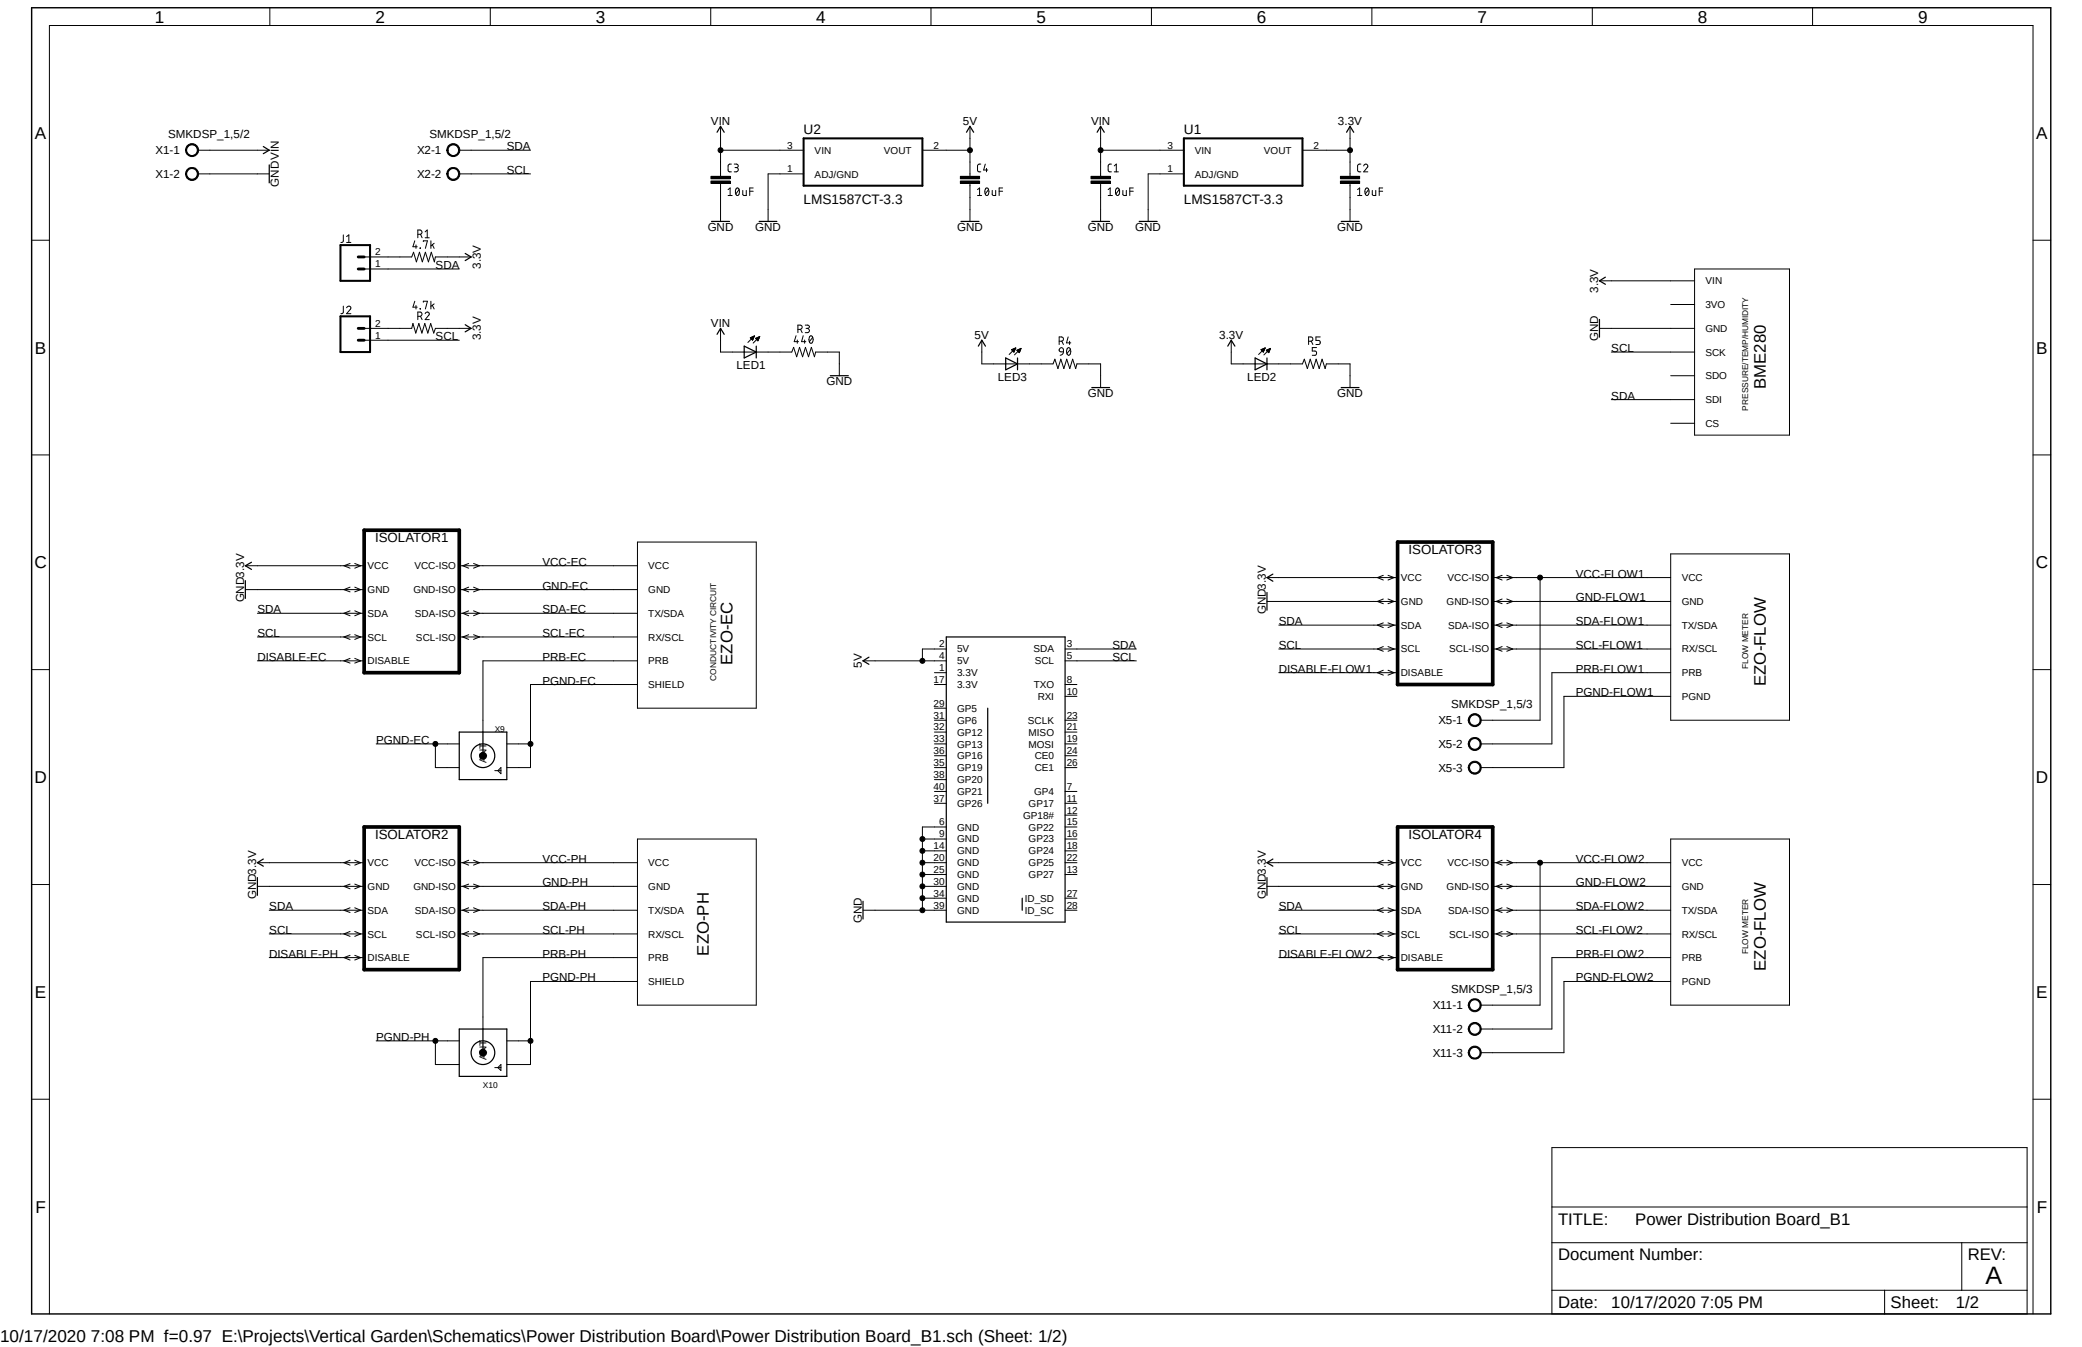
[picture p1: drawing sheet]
<svg xmlns="http://www.w3.org/2000/svg" width="432mm" height="279mm" viewBox="0 0 432 279" stroke-linecap="round" stroke-linejoin="round" font-family="sans-serif">
<path d="M6.1 1.3l419.6 271.8M425.7 1.3l-419.6 271.8" fill="none" stroke="#fff" stroke-width=".21"/>
<g fill="none" stroke="#000" stroke-width=".21">
<path d="M56 1.6v3.7M101.7 1.6v3.7M147.4 1.6v3.7M193.1 1.6v3.7M238.8 1.6v3.7M284.5 1.6v3.7M330.2 1.6v3.7M375.9 1.6v3.7M38.8 30.3a1.36 1.36 0 0 1 2.2 0 1.36 1.36 0 0 1-.7 2.1 1.36 1.36 0 0 1-1.8-1.2h.2a1.11 1.11 0 0 1 1.5-1.1 1.11 1.11 0 0 1 .4 1.8 1.11 1.11 0 0 1-1.8-.4l-.1-.3h-.2zM38.8 35.2a1.35 1.35 0 0 1 2.2 .1 1.35 1.35 0 0 1-.8 2.1 1.35 1.35 0 0 1-1.7-1.3h.2a1.11 1.11 0 0 1 1.5-1.1 1.11 1.11 0 0 1 .4 1.8 1.11 1.11 0 0 1-1.8-.4l-.1-.3h-.2zM41.1 31.2h14.7M41.1 36.1h14.7"/>
<path d="M93 30.3a1.36 1.36 0 0 1 2.1 0 1.36 1.36 0 0 1-.6 2.1 1.36 1.36 0 0 1-1.8-1.2h.2a1.11 1.11 0 0 1 1.6-1 1.11 1.11 0 0 1 .2 1.9 1.11 1.11 0 0 1-1.7-.6l-.1-.3h-.2zM93 35.2a1.35 1.35 0 0 1 2.1 .1 1.35 1.35 0 0 1-.7 2.1 1.35 1.35 0 0 1-1.7-1.3h.2a1.11 1.11 0 0 1 1.6-.9 1.11 1.11 0 0 1 .2 1.8 1.11 1.11 0 0 1-1.7-.6l-.1-.3h-.2zM95.2 31.2h14.8M95.2 36.1h14.8M147.4 37.5h4v.6h-4zM147.4 36.6h4v.5h-4zM149.4 31.2h17.3M149.4 26.2v10.4M149.4 38.1v7.8M151 39.3l.4-.3v1.6M151.7 34l-.5 .1-.2 .3v1.1l.7 .1M152.3 34h.5a.36 .36 0 0 1 .3 .4 .36 .36 0 0 1-.3 .4h-.4"/>
<path d="M152.7 34.8a.45 .45 0 0 1 .4 .4 .45 .45 0 0 1-.4 .4h-.4M152.7 39h.3a.94 .94 0 0 1 0 1.6 .98 .98 0 0 1-.3-1.6zM153.3 39.3l-.7 .9M154.1 39.5v.8l.2 .3h.5v-1.1M155.5 39.7h.7M156.2 39h-.7v1.6M166.7 36.1h-7.4v9.8M191.3 31.2h9.9M199.2 37.5h4v.6h-4zM199.2 36.6h4v.5h-4zM201.2 26.2v10.4M201.2 38.1v7.8"/>
<path d="M202.7 39.3l.5-.3v1.6M203.4 34l-.5 .1-.2 .3 .1 1.1 .6 .1M204.3 34l-.3 1.3h.9M204.5 39h.2a.94 .94 0 0 1 0 1.6 .98 .98 0 0 1-.2-1.6zM204.6 34.9v.7M205 39.3l-.7 .9M205.8 39.5v.8l.2 .3h.5v-1.1M207.2 39.7h.7M207.9 39h-.7v1.6M226.3 37.5h4v.6h-4zM226.3 36.6h4v.5h-4zM228.3 31.2h17.2"/>
<path d="M228.3 26.2v10.4M228.3 38.1v7.8M229.8 39.3l.5-.3v1.6M230.5 34l-.5 .1-.2 .3 .1 1.1 .6 .1M231.1 35.6h.8M231.1 34.4l.4-.4v1.6M231.6 39h.2a.94 .94 0 0 1 0 1.6 .95 .95 0 0 1-.2-1.6zM232.1 39.3l-.7 .9M232.9 39.5v.8l.3 .3h.4v-1.1M234.3 39.7h.7M235 39h-.7v1.6M245.5 36.1h-7.4v9.8"/>
<path d="M270.1 31.2h9.9M278 37.5h4v.6h-4zM278 36.6h4v.5h-4zM280 26.2v10.4M280 38.1v7.8M281.6 39.3l.4-.3v1.6M282.2 34l-.5 .1-.1 .3v1.1l.6 .1M282.8 34.4a.42 .42 0 0 1 .6-.3 .42 .42 0 0 1 .1 .7l-.7 .8h.9M283.3 39h.2a.94 .94 0 0 1 0 1.6 .95 .95 0 0 1-.2-1.6zM283.8 39.3l-.6 .9M284.6 39.5v.8l.3 .3h.4v-1.1M286 39.7h.8"/>
<path d="M286.8 39h-.8v1.6M6.6 49.8h3.6M71.2 48.7v1.4l-.5 .2M71.9 50.3h.9M71.9 49.1l.4-.4v1.6M75.5 53.3h9.9l.4-1 .6 2 .6-2 .6 2 .6-2 .7 2 .6-2 .6 2 .2-1h7.4M75.5 55.8h19.7M86 50l-.4 1.2h.9M86.3 50.8v.7M86.7 48.6h.4a.45 .45 0 0 0 .4-.4 .45 .45 0 0 0-.4-.5h-.4v1.6M87.1 51.4l.1 .1zM87.2 48.6l.3 .7"/>
<path d="M87.8 50.1v-.1h.8l-.4 1.5M88.2 48.1l.4-.4v1.6M88.2 49.3h.8M89.4 50v1.5M89.7 50.8l.3 .7M90 50.5l-.6 .5M151 40.6h.8M202.7 40.6h.9M229.8 40.6h.9M281.6 40.6h.8M331.7 58.3h19.8M351.5 55.8h19.6v34.5h-19.6z"/>
<path d="M421.6 49.8h3.7M71.2 63.5v1.4l-.5 .2M71.9 63.8a.43 .43 0 0 1 .6-.3 .43 .43 0 0 1 .1 .7l-.7 .9h.9M75.5 68.1h9.9l.2-1 .6 2 .7-2 .6 2 .6-2 .6 2 .6-2 .7 2 .3-1h7.4M75.5 70.6h19.7M86 62.5l-.4 1.2h.9M86.3 63.4v.7M86.7 65.6h.4a.45 .45 0 0 0 .4-.4 .45 .45 0 0 0-.4-.5h-.4v1.6M87.1 64l.1 .1zM87.2 65.6l.3 .7M87.8 62.7v-.2h.8l-.4 1.6M88.2 65.1a.42 .42 0 0 1 .6-.4 .42 .42 0 0 1 .1 .7l-.7 .9h.8"/>
<path d="M89.4 62.5v1.6M89.7 63.3l.3 .8M90 63l-.6 .5M149.4 68.1v4.9h14.8l.4-.9 .6 1.9 .6-1.9 .7 1.9 .5-1.9 .7 1.9 .6-1.9 .6 1.9 .3-1h4.9v4.9M155.6 70.1h.7M155.7 70.1h.6M155.7 70.2h.6M155.8 70.3h.4M155.8 70h.5M155.9 70.4h.3M156 69.9h.4M156 70.5h.1"/>
<path d="M156.2 69.8h.2M156.4 69.7h.1M156.5 69.7l-1.4 1.3M156.5 69.7l-.9 .4M156.5 69.7l-.4 .9-.5-.5M156.7 70.2l.9-.4-.4 .9zM156.8 70.2h.6M156.8 70.1h.6M156.8 70.3h.6M156.9 70.4h.4M157 70.5h.3M157 70.1h.5"/>
<path d="M157.1 70.6h.2M157.2 70h.3M157.2 70.7h.1M157.4 69.9h.1M157.6 69.8l-1.4 1.4M165.1 69.6l-.4 1.3h.9M165.4 70.5v.7M165.5 68.3h.4a.45 .45 0 0 0 .5-.4 .45 .45 0 0 0-.5-.5h-.4v1.6M166 68.3l.4 .7M166.6 69.6l-.4 1.3h.9M166.9 70.5v.7M167 67.4h.5a.34 .34 0 0 1 .4 .4 .34 .34 0 0 1-.4 .3h-.3"/>
<path d="M167.4 68.1a.45 .45 0 0 1 .5 .5 .45 .45 0 0 1-.5 .4h-.4M168 69.7l.2-.1a.89 .89 0 0 1 0 1.6 .96 .96 0 0 1-.2-1.5zM168.6 70l-.7 .9M203.6 70.6v4.9h14.8l.4-1 .6 2 .6-2 .6 2 .6-2 .7 2 .6-2 .6 2 .3-1h4.9v4.9M209.8 72.6h.7M209.8 72.5h.7M209.9 72.7h.5M210 72.8h.4M210.1 72.4h.4M210.1 72.9h.3M210.2 72.9h.1M210.2 72.3h.4"/>
<path d="M210.3 73h.1M210.4 72.3h.2M210.7 72.2l-1.4 1.3M210.7 72.2l-.9 .3 .5 .5M210.7 72.2l-.4 .8M210.7 72.2h.1M210.9 72.7h.7M210.9 72.6l.9-.3-.4 .9zM211 72.8h.6M211 72.6h.6M211.1 72.9h.4M211.2 72.9h.3"/>
<path d="M211.2 73h.3M211.2 72.5h.5M211.3 73.1h.1M211.5 72.4h.2M211.6 72.3h.2M211.8 72.3l-1.4 1.3M219.7 70.8l.6-.1a.43 .43 0 0 0 .2-.5 .43 .43 0 0 0-.4-.3h-.4v1.6M219.8 72.3l.1-.1a.42 .42 0 0 1 .7 .4v.4l-.7-.1-.2-.3zM220.2 70.8l.4 .7M220.6 73a.73 .73 0 0 1-.7 .7M221.4 72.2l.3-.1a.98 .98 0 0 1 0 1.6 .98 .98 0 0 1-.3-1.5zM221.5 69.9l-.3 1.2h.9"/>
<path d="M221.8 70.8v.7M222 72.5l-.7 .8M255.4 70.6v4.9h14.7l.4-1 .6 2 .6-2 .7 2 .6-2 .6 2 .6-2 .6 2 .3-1h4.9v4.9M261.6 72.6h.6M261.6 72.5h.7M261.7 72.7h.5M261.7 72.8h.4M261.8 72.4h.5M261.8 72.9h.3M261.9 72.9h.1M262 72.3h.3M262 73h.1"/>
<path d="M262.2 72.3h.1M262.4 72.2l-1.4 1.3M262.4 72.2l-.9 .3 .5 .5M262.4 72.2l-.4 .8M262.4 72.2h.1M262.6 72.7h.7M262.6 72.6l.9-.3-.4 .9zM262.7 72.8h.6M262.8 72.6h.6M262.8 72.9h.5M262.9 72.9h.3M263 73h.2"/>
<path d="M263 72.5h.4M263.1 73.1h.1M263.2 72.4h.2M263.4 72.3h.1M263.5 72.3l-1.4 1.3M271.4 70.8l.7-.1a.43 .43 0 0 0 .2-.5 .43 .43 0 0 0-.4-.3h-.5v1.6M271.9 70.8l.4 .7M273 72.1h-.8v.7l.7 .1 .1 .3-.1 .5h-.7M273.8 69.9h-.9v.7l.7 .1 .2 .3-.2 .4-.7 .1M331.7 68.1h19.8M334.2 73h17.3M346.5 63.2h5"/>
<path d="M346.5 77.9h5M6.6 94.4h3.6M334.2 82.9h17.3M346.5 87.8h5M421.6 94.4h3.7M50.9 117.3h24.6M72.6 116.9l-1.3 .4 1.3 .6M73.6 116.9l1.2 .4-1.2 .6M95.2 117.3h37M97.2 116.9l-1.2 .4 1.2 .6M98.2 116.9l1.2 .4-1.2 .6M132.2 112.4h24.6v34.5h-24.6z"/>
<path d="M262.8 119.8h27.1M286.9 119.3l-1.2 .5 1.2 .5M287.9 119.3l1.2 .5-1.2 .5M309.6 119.8h36.9M311.5 119.3l-1.2 .5 1.2 .5M312.5 119.3l1.2 .5-1.2 .5M319.4 119.8v29.6h-12.3M346.5 114.9h24.6v34.5h-24.6zM6.6 138.9h3.6M50.9 122.3h24.6M53.4 127.2h22.1M53.4 132.1h22.1"/>
<path d="M53.4 137.1h22.1M72.6 121.8l-1.3 .5 1.3 .5M72.6 131.7l-1.3 .4 1.3 .5M72.6 126.7l-1.3 .5 1.3 .5M72.6 136.6l-1.3 .5 1.3 .4M73.6 121.8l1.2 .5-1.2 .5M73.6 131.7l1.2 .4-1.2 .5M73.6 126.7l1.2 .5-1.2 .5M73.6 136.6l1.2 .5-1.2 .4M95.2 122.3h37M95.2 127.2h37M95.2 132.1h37"/>
<path d="M97.2 121.8l-1.2 .5 1.2 .5M97.2 131.7l-1.2 .4 1.2 .5M97.2 126.7l-1.2 .5 1.2 .5M98.2 121.8l1.2 .5-1.2 .5M98.2 131.7l1.2 .4-1.2 .5M98.2 126.7l1.2 .5-1.2 .5M132.2 137.1h-32v14.7M179 137.1h17.3M193.8 139.5h2.5M196.3 134.6h-5v2.5M220.9 137.1h14.8M220.9 134.6h14.8"/>
<path d="M262.8 124.8h27.1M265.2 129.7h24.7M265.2 134.6h24.7M265.2 139.5h24.7M286.9 124.2l-1.2 .6 1.2 .4M286.9 134.1l-1.2 .5 1.2 .5M286.9 129.2l-1.2 .5 1.2 .5M286.9 139l-1.2 .5 1.2 .5M287.9 124.2l1.2 .6-1.2 .4M287.9 134.1l1.2 .5-1.2 .5M287.9 129.2l1.2 .5-1.2 .5M287.9 139l1.2 .5-1.2 .5"/>
<path d="M309.6 124.8h36.9M309.6 129.7h36.9M309.6 134.6h36.9M311.5 124.2l-1.2 .6 1.2 .4M311.5 134.1l-1.2 .5 1.2 .5M311.5 129.2l-1.2 .5 1.2 .5M312.5 124.2l1.2 .6-1.2 .4M312.5 134.1l1.2 .5-1.2 .5M312.5 129.2l1.2 .5-1.2 .5M346.5 139.5h-24.6v14.8h-14.8M421.6 138.9h3.7M78 154.3h17.2"/>
<path d="M90.3 154.3v4.9h4.9M102.6 159.9h1.3M103.3 159.9l.6-.7v1.3zM105.1 154.3h4.9M132.2 142h-22.2v17.2h-4.9M193.8 146.9h2.5M193.8 142h2.5M193.8 149.4h2.5M193.8 154.3h2.5M193.8 159.2h2.5M193.8 151.8h2.5M193.8 156.8h2.5"/>
<path d="M220.9 142h2.5M220.9 144.4h2.5M220.9 149.4h2.5M220.9 154.3h2.5M220.9 159.2h2.5M220.9 151.8h2.5M220.9 156.8h2.5M304.8 148.5a1.35 1.35 0 0 1 2.2 .2 1.35 1.35 0 0 1-.8 2 1.35 1.35 0 0 1-1.7-1.3h.3a1.11 1.11 0 0 1 1.5-1.1 1.11 1.11 0 0 1 .4 1.8 1.11 1.11 0 0 1-1.9-.3v-.4h-.3zM304.8 153.4a1.35 1.35 0 0 1 2.2 .2 1.35 1.35 0 0 1-.8 2 1.35 1.35 0 0 1-1.7-1.3h.3a1.11 1.11 0 0 1 1.5-1.1 1.11 1.11 0 0 1 .4 1.8 1.11 1.11 0 0 1-1.9-.3v-.4h-.3zM304.8 158.4a1.35 1.35 0 0 1 2.2 .2 1.35 1.35 0 0 1-.8 2 1.35 1.35 0 0 1-1.7-1.4h.3a1.11 1.11 0 0 1 1.5-1.1 1.11 1.11 0 0 1 .4 1.8 1.11 1.11 0 0 1-1.9-.3v-.4h-.3zM346.5 144.4h-22.1v14.8h-17.3M53.4 178.9h22.1"/>
<path d="M72.6 178.4l-1.3 .5 1.3 .6M73.6 178.4l1.2 .5-1.2 .6M95.2 178.9h37M97.2 178.4l-1.2 .5 1.2 .6M98.2 178.4l1.2 .5-1.2 .6M132.2 174h24.6v34.5h-24.6zM191.3 174h5M191.3 178.9h5M191.3 176.5h5M193.8 164.2h2.5M193.8 166.6h2.5M193.8 161.7h2.5"/>
<path d="M196.3 171.5h-5v17.3M220.9 174h2.5M220.9 178.9h2.5M220.9 164.2h2.5M220.9 166.6h2.5M220.9 171.5h2.5M220.9 176.5h2.5M220.9 169.1h2.5M262.8 178.9h27.1M286.9 178.4l-1.2 .5 1.2 .6M287.9 178.4l1.2 .5-1.2 .6M309.6 178.9h36.9"/>
<path d="M311.5 178.4l-1.2 .5 1.2 .6M312.5 178.4l1.2 .5-1.2 .6M319.4 178.9v29.6h-12.3M346.5 174h24.6v34.5h-24.6zM6.6 183.5h3.6M53.4 183.9h22.1M55.8 188.8h19.7M55.8 193.7h19.7M55.8 198.6h19.7M72.6 183.4l-1.3 .5 1.3 .5M72.6 193.2l-1.3 .5 1.3 .5M72.6 188.3l-1.3 .5 1.3 .5"/>
<path d="M72.6 198.2l-1.3 .4 1.3 .5M73.6 183.4l1.2 .5-1.2 .5M73.6 193.2l1.2 .5-1.2 .5M73.6 188.3l1.2 .5-1.2 .5M73.6 198.2l1.2 .4-1.2 .5M95.2 183.9h37M95.2 188.8h37M95.2 193.7h37M97.2 183.4l-1.2 .5 1.2 .5M97.2 193.2l-1.2 .5 1.2 .5M97.2 188.3l-1.2 .5 1.2 .5M98.2 183.4l1.2 .5-1.2 .5"/>
<path d="M98.2 193.2l1.2 .5-1.2 .5M98.2 188.3l1.2 .5-1.2 .5M132.2 198.6h-32v14.8M179 188.8h17.3M191.3 183.9h5M191.3 181.4h5M191.3 186.3h5M220.9 188.8h2.5M220.9 181.4h2.5M220.9 186.3h2.5M262.8 183.9h27.1M265.2 188.8h24.7"/>
<path d="M265.2 193.7h24.7M265.2 198.6h24.7M286.9 183.4l-1.2 .5 1.2 .5M286.9 193.2l-1.2 .5 1.2 .5M286.9 188.3l-1.2 .5 1.2 .5M286.9 198.2l-1.2 .4 1.2 .5M287.9 183.4l1.2 .5-1.2 .5M287.9 193.2l1.2 .5-1.2 .5M287.9 188.3l1.2 .5-1.2 .5M287.9 198.2l1.2 .4-1.2 .5M309.6 183.9h36.9M309.6 188.8h36.9"/>
<path d="M309.6 193.7h36.9M311.5 183.4l-1.2 .5 1.2 .5M311.5 193.2l-1.2 .5 1.2 .5M311.5 188.3l-1.2 .5 1.2 .5M312.5 183.4l1.2 .5-1.2 .5M312.5 193.2l1.2 .5-1.2 .5M312.5 188.3l1.2 .5-1.2 .5M346.5 198.6h-24.6v14.8h-14.8M421.6 183.5h3.7M78 215.9h17.2M90.3 215.9v4.9h4.9M105.1 215.9h4.9"/>
<path d="M132.2 203.6h-22.2v17.2h-4.9M304.8 207.6a1.35 1.35 0 0 1 2.2 .2 1.35 1.35 0 0 1-.8 2 1.35 1.35 0 0 1-1.7-1.3h.3a1.11 1.11 0 0 1 1.5-1.1 1.11 1.11 0 0 1 .4 1.8 1.11 1.11 0 0 1-1.9-.3v-.4h-.3zM304.8 212.6a1.35 1.35 0 0 1 2.2 .1 1.35 1.35 0 0 1-.8 2 1.35 1.35 0 0 1-1.7-1.3h.3a1.1 1.1 0 0 1 1.4-1.1 1.1 1.1 0 0 1 .5 1.8 1.1 1.1 0 0 1-1.9-.3v-.4h-.3zM304.8 217.5a1.35 1.35 0 0 1 2.2 .1 1.35 1.35 0 0 1-.8 2.1 1.35 1.35 0 0 1-1.7-1.3h.3a1.11 1.11 0 0 1 1.5-1.1 1.11 1.11 0 0 1 .4 1.8 1.11 1.11 0 0 1-1.9-.4v-.3h-.3zM346.5 203.6h-22.1v14.8h-17.3M6.6 228h3.6M102.6 221.4h1.3M103.9 220.8v1.2l-.6-.6zM321.9 238h98.5v34.5h-98.5zM421.6 228h3.7M321.9 257.8h98.5M321.9 250.4h98.5"/>
<path d="M406.9 257.8v9.8M10.2 272.5v-267.2h411.4v267.2M321.9 267.6h98.5M390.9 267.6v4.9"/>
<circle cx="149.4" cy="31.2" r=".51"/>
<circle cx="201.2" cy="31.2" r=".51"/>
<circle cx="228.3" cy="31.2" r=".51"/>
<circle cx="280" cy="31.2" r=".51"/>
<circle cx="319.4" cy="119.8" r=".51"/>
<circle cx="191.3" cy="137.1" r=".51"/>
<circle cx="90.3" cy="154.3" r=".51"/>
<circle cx="100.2" cy="156.8" r=".73"/>
<circle cx="110" cy="154.3" r=".51"/>
<circle cx="191.3" cy="178.9" r=".51"/>
<circle cx="191.3" cy="176.5" r=".51"/>
<circle cx="191.3" cy="174" r=".51"/>
<circle cx="319.4" cy="178.9" r=".51"/>
<circle cx="191.3" cy="181.4" r=".51"/>
<circle cx="191.3" cy="188.8" r=".51"/>
<circle cx="191.3" cy="186.3" r=".51"/>
<circle cx="191.3" cy="183.9" r=".51"/>
<circle cx="90.3" cy="215.9" r=".51"/>
<circle cx="100.2" cy="218.3" r=".73"/>
<circle cx="110" cy="215.9" r=".51"/>
</g>
<g fill="none" stroke="#000" stroke-width=".25">
<path d="M54.6 30.4l1.2 .8-1.2 .7M55.8 34.2v3.7M148.7 27.4l.7-1.2 .8 1.2M200.4 27.4l.8-1.2 .7 1.2M227.5 27.4l.8-1.2 .7 1.2M279.3 27.4l.7-1.2 .8 1.2M96.5 52.6l1.2 .7-1.2 .8M147.6 45.9h3.7M157.4 45.9h3.7M199.3 45.9h3.7M226.4 45.9h3.7M236.3 45.9h3.7"/>
<path d="M278.2 45.9h3.7M333 57.5l-1.3 .8 1.3 .7M96.5 67.4l1.2 .7-1.2 .7M148.7 69.3l.7-1.2 .8 1.2M154.3 71.8l2.5 1.2-2.5 1.3zM156.8 71.8v2.5M172.2 77.9h3.7M202.9 71.8l.7-1.2 .8 1.2M208.6 74.3l2.4 1.2-2.4 1.2zM211 74.3v2.4M254.6 71.8l.8-1.2 .7 1.2M260.3 74.3l2.5 1.2-2.5 1.2z"/>
<path d="M262.8 74.3v2.4M331.7 66.3v3.6M226.4 80.4h3.7M278.2 80.4h3.7M52.2 116.6l-1.3 .7 1.3 .8M264 119.1l-1.2 .7 1.2 .8M50.9 120.4v3.7M180.2 136.3l-1.2 .8 1.2 .7M196.3 132.1h24.6v59.2h-24.6zM262.8 122.9v3.7M95.2 151.8h9.9v9.9h-9.9zM100.2 151.8v5"/>
<path d="M204.9 146.9v19.7M54.6 178.2l-1.2 .7 1.2 .8M264 178.2l-1.2 .7 1.2 .8M53.4 182v3.7M179 186.9v3.7M212 186.3v2.5M262.8 182v3.7M95.2 213.4h9.9v9.9h-9.9zM100.2 213.4v5"/>
<circle cx="100.2" cy="156.8" r="2.46"/>
<circle cx="100.2" cy="218.4" r="2.46"/>
</g>
<path d="M166.7 28.7h24.6v9.8h-24.6zM245.5 28.7h24.6v9.8h-24.6zM70.6 50.8h6.2v7.5h-6.2zM70.6 65.6h6.2v7.4h-6.2z" fill="none" stroke="#000" stroke-width=".42"/>
<path d="M74.3 53.3h1.2M74.3 55.8h1.2M74.3 68.1h1.2M74.3 70.6h1.2" fill="none" stroke="#000" stroke-width=".59"/>
<g fill="#000">
<path d="M38.8 30.3a1.36 1.36 0 0 1 2.2 0 1.36 1.36 0 0 1-.7 2.1 1.36 1.36 0 0 1-1.8-1.2h.2a1.11 1.11 0 0 1 1.5-1.1 1.11 1.11 0 0 1 .4 1.8 1.11 1.11 0 0 1-1.8-.4l-.1-.3h-.2z" fill-rule="evenodd"/>
<path d="M38.8 35.2a1.35 1.35 0 0 1 2.2 .1 1.35 1.35 0 0 1-.8 2.1 1.35 1.35 0 0 1-1.7-1.3h.2a1.11 1.11 0 0 1 1.5-1.1 1.11 1.11 0 0 1 .4 1.8 1.11 1.11 0 0 1-1.8-.4l-.1-.3h-.2z" fill-rule="evenodd"/>
<path d="M93 30.3a1.36 1.36 0 0 1 2.1 0 1.36 1.36 0 0 1-.6 2.1 1.36 1.36 0 0 1-1.8-1.2h.2a1.11 1.11 0 0 1 1.6-1 1.11 1.11 0 0 1 .2 1.9 1.11 1.11 0 0 1-1.7-.6l-.1-.3h-.2z" fill-rule="evenodd"/>
<path d="M93 35.2a1.35 1.35 0 0 1 2.1 .1 1.35 1.35 0 0 1-.7 2.1 1.35 1.35 0 0 1-1.7-1.3h.2a1.11 1.11 0 0 1 1.6-.9 1.11 1.11 0 0 1 .2 1.8 1.11 1.11 0 0 1-1.7-.6l-.1-.3h-.2z" fill-rule="evenodd"/>
<path d="M147.4 37.5h4v.6h-4z" fill-rule="evenodd"/>
<path d="M147.4 36.6h4v.5h-4z" fill-rule="evenodd"/>
<path d="M199.2 37.5h4v.6h-4z" fill-rule="evenodd"/>
<path d="M199.2 36.6h4v.5h-4z" fill-rule="evenodd"/>
<path d="M226.3 37.5h4v.6h-4z" fill-rule="evenodd"/>
<path d="M226.3 36.6h4v.5h-4z" fill-rule="evenodd"/>
<path d="M278 37.5h4v.6h-4z" fill-rule="evenodd"/>
<path d="M278 36.6h4v.5h-4z" fill-rule="evenodd"/>
<path d="M304.8 148.5a1.35 1.35 0 0 1 2.2 .2 1.35 1.35 0 0 1-.8 2 1.35 1.35 0 0 1-1.7-1.3h.3a1.11 1.11 0 0 1 1.5-1.1 1.11 1.11 0 0 1 .4 1.8 1.11 1.11 0 0 1-1.9-.3v-.4h-.3z" fill-rule="evenodd"/>
<path d="M304.8 153.4a1.35 1.35 0 0 1 2.2 .2 1.35 1.35 0 0 1-.8 2 1.35 1.35 0 0 1-1.7-1.3h.3a1.11 1.11 0 0 1 1.5-1.1 1.11 1.11 0 0 1 .4 1.8 1.11 1.11 0 0 1-1.9-.3v-.4h-.3z" fill-rule="evenodd"/>
<path d="M304.8 158.4a1.35 1.35 0 0 1 2.2 .2 1.35 1.35 0 0 1-.8 2 1.35 1.35 0 0 1-1.7-1.4h.3a1.11 1.11 0 0 1 1.5-1.1 1.11 1.11 0 0 1 .4 1.8 1.11 1.11 0 0 1-1.9-.3v-.4h-.3z" fill-rule="evenodd"/>
<path d="M304.8 207.6a1.35 1.35 0 0 1 2.2 .2 1.35 1.35 0 0 1-.8 2 1.35 1.35 0 0 1-1.7-1.3h.3a1.11 1.11 0 0 1 1.5-1.1 1.11 1.11 0 0 1 .4 1.8 1.11 1.11 0 0 1-1.9-.3v-.4h-.3z" fill-rule="evenodd"/>
<path d="M304.8 212.6a1.35 1.35 0 0 1 2.2 .1 1.35 1.35 0 0 1-.8 2 1.35 1.35 0 0 1-1.7-1.3h.3a1.1 1.1 0 0 1 1.4-1.1 1.1 1.1 0 0 1 .5 1.8 1.1 1.1 0 0 1-1.9-.3v-.4h-.3z" fill-rule="evenodd"/>
<path d="M304.8 217.5a1.35 1.35 0 0 1 2.2 .1 1.35 1.35 0 0 1-.8 2.1 1.35 1.35 0 0 1-1.7-1.3h.3a1.11 1.11 0 0 1 1.5-1.1 1.11 1.11 0 0 1 .4 1.8 1.11 1.11 0 0 1-1.9-.4v-.3h-.3z" fill-rule="evenodd"/>
<circle cx="149.4" cy="31.2" r=".51"/>
<circle cx="201.2" cy="31.2" r=".51"/>
<circle cx="228.3" cy="31.2" r=".51"/>
<circle cx="280" cy="31.2" r=".51"/>
<circle cx="319.4" cy="119.8" r=".51"/>
<circle cx="191.3" cy="137.1" r=".51"/>
<circle cx="90.3" cy="154.3" r=".51"/>
<circle cx="100.2" cy="156.8" r=".73"/>
<circle cx="110" cy="154.3" r=".51"/>
<circle cx="191.3" cy="178.9" r=".51"/>
<circle cx="191.3" cy="176.5" r=".51"/>
<circle cx="191.3" cy="174" r=".51"/>
<circle cx="319.4" cy="178.9" r=".51"/>
<circle cx="191.3" cy="181.4" r=".51"/>
<circle cx="191.3" cy="188.8" r=".51"/>
<circle cx="191.3" cy="186.3" r=".51"/>
<circle cx="191.3" cy="183.9" r=".51"/>
<circle cx="90.3" cy="215.9" r=".51"/>
<circle cx="100.2" cy="218.3" r=".73"/>
<circle cx="110" cy="215.9" r=".51"/>
</g>
<path d="M6.6 1.6h418.7v270.9h-418.7z" fill="none" stroke="#000" stroke-width=".3"/>
<path d="M75.5 110h19.7v29.5h-19.7zM289.9 112.4h19.7v29.6h-19.7zM75.5 171.5h19.7v29.6h-19.7zM289.9 171.5h19.7v29.6h-19.7z" fill="none" stroke="#000" stroke-width=".76"/>
<text font-size="5.2" x="411.8" y="266.4">A</text>
<g font-size="3.6">
<text x="32.1" y="4.7">1</text>
<text x="77.9" y="4.7">2</text>
<text x="123.6" y="4.7">3</text>
<text x="169.3" y="4.7">4</text>
<text x="215" y="4.7">5</text>
<text x="260.7" y="4.7">6</text>
<text x="306.4" y="4.7">7</text>
<text x="352.1" y="4.7">8</text>
<text x="397.8" y="4.7">9</text>
<text x="7.2" y="28.8">A</text>
<text x="422.3" y="28.8">A</text>
<text x="7.2" y="73.4">B</text>
<text x="422.3" y="73.4">B</text>
<text x="7.2" y="117.9">C</text>
<text x="422.2" y="117.9">C</text>
<text x="7.2" y="162.5">D</text>
<text x="422.2" y="162.5">D</text>
<text x="7.2" y="207">E</text>
<text x="422.3" y="207">E</text>
<text x="7.4" y="251.5">F</text>
<text x="422.4" y="251.5">F</text>
<text x="0" y="278.4">10/17/2020 7:08 PM f=0.97 E:\Projects\Vertical Garden\Schematics\Power Distribution Board\Power Distribution Board_B1.sch (Sheet: 1/2)</text>
</g>
<g font-size="3.5">
<text x="366.2" y="80.7" transform="rotate(-90 366.2 80.7)">BME280</text>
<text x="151.9" y="137.9" transform="rotate(-90 151.9 137.9)">EZO-EC</text>
<text x="366.2" y="142.3" transform="rotate(-90 366.2 142.3)">EZO-FLOW</text>
<text x="147" y="198.2" transform="rotate(-90 147 198.2)">EZO-PH</text>
<text x="366.2" y="201.4" transform="rotate(-90 366.2 201.4)">EZO-FLOW</text>
<text x="323.1" y="254.1">TITLE:</text>
<text x="339.1" y="254.1">Power Distribution Board_B1</text>
<text x="323.1" y="261.4">Document Number:</text>
<text x="408.1" y="261.4">REV:</text>
<text x="323.1" y="271.3">Date:</text>
<text x="334.2" y="271.3">10/17/2020 7:05 PM</text>
<text x="392.1" y="271.3">Sheet:</text>
<text x="405.7" y="271.3">1/2</text>
</g>
<g font-size="2.8">
<text x="166.7" y="27.7">U2</text>
<text x="245.5" y="27.7">U1</text>
<text x="166.7" y="42.4">LMS1587CT-3.3</text>
<text x="245.5" y="42.4">LMS1587CT-3.3</text>
<text x="77.8" y="112.4">ISOLATOR1</text>
<text x="292.1" y="114.9">ISOLATOR3</text>
<text x="77.8" y="174">ISOLATOR2</text>
<text x="292.1" y="174">ISOLATOR4</text>
</g>
<g font-size="2.4">
<text x="34.9" y="28.6">SMKDSP_1,5/2</text>
<text x="89.1" y="28.6">SMKDSP_1,5/2</text>
<text x="147.4" y="26">VIN</text>
<text x="199.7" y="26">5V</text>
<text x="226.3" y="26">VIN</text>
<text x="277.5" y="26">3.3V</text>
<text x="32.3" y="32">X1-1</text>
<text x="86.5" y="32">X2-1</text>
<text x="105.1" y="31.2">SDA</text>
<text x="32.3" y="37">X1-2</text>
<text x="57.8" y="38.7" transform="rotate(-90 57.8 38.7)">GNDVIN</text>
<text x="86.5" y="37">X2-2</text>
<text x="105.1" y="36.1">SCL</text>
<text x="146.8" y="47.9">GND</text>
<text x="156.6" y="47.9">GND</text>
<text x="198.5" y="47.9">GND</text>
<text x="225.6" y="47.9">GND</text>
<text x="235.5" y="47.9">GND</text>
<text x="277.3" y="47.9">GND</text>
<text x="90.3" y="55.8">SDA</text>
<text x="99.7" y="55.8" transform="rotate(-90 99.7 55.8)">3.3V</text>
<text x="331.5" y="60.7" transform="rotate(-90 331.5 60.7)">3.3V</text>
<text x="90.3" y="70.6">SCL</text>
<text x="99.7" y="70.6" transform="rotate(-90 99.7 70.6)">3.3V</text>
<text x="147.4" y="67.9">VIN</text>
<text x="202.1" y="70.3">5V</text>
<text x="252.9" y="70.3">3.3V</text>
<text x="331.5" y="70.8" transform="rotate(-90 331.5 70.8)">GND</text>
<text x="152.7" y="76.5">LED1</text>
<text x="334.2" y="73">SCL</text>
<text x="171.4" y="79.9">GND</text>
<text x="206.9" y="79">LED3</text>
<text x="225.6" y="82.4">GND</text>
<text x="258.7" y="79">LED2</text>
<text x="277.3" y="82.4">GND</text>
<text x="334.2" y="82.9">SDA</text>
<text x="112.5" y="117.3">VCC-EC</text>
<text x="326.8" y="119.8">VCC-FLOW1</text>
<text x="50.7" y="125" transform="rotate(-90 50.7 125)">GND3.3V</text>
<text x="112.5" y="122.3">GND-EC</text>
<text x="326.8" y="124.8">GND-FLOW1</text>
<text x="53.4" y="127.2">SDA</text>
<text x="112.5" y="127.2">SDA-EC</text>
<text x="262.5" y="127.4" transform="rotate(-90 262.5 127.4)">GND3.3V</text>
<text x="265.2" y="129.7">SDA</text>
<text x="326.8" y="129.7">SDA-FLOW1</text>
<text x="53.4" y="132.1">SCL</text>
<text x="53.4" y="137.1">DISABLE-EC</text>
<text x="112.5" y="137.1">PRB-EC</text>
<text x="112.5" y="132.1">SCL-EC</text>
<text x="230.7" y="134.6">SDA</text>
<text x="230.7" y="137.1">SCL</text>
<text x="265.2" y="134.6">SCL</text>
<text x="326.8" y="134.6">SCL-FLOW1</text>
<text x="112.5" y="142">PGND-EC</text>
<text x="178.8" y="138.6" transform="rotate(-90 178.8 138.6)">5V</text>
<text x="265.2" y="139.5">DISABLE-FLOW1</text>
<text x="326.8" y="139.5">PRB-FLOW1</text>
<text x="300.9" y="146.8">SMKDSP_1,5/3</text>
<text x="326.8" y="144.4">PGND-FLOW1</text>
<text x="78" y="154.3">PGND-EC</text>
<text x="298.3" y="150.2">X5-1</text>
<text x="298.3" y="155.2">X5-2</text>
<text x="298.3" y="160.1">X5-3</text>
<text x="112.5" y="178.9">VCC-PH</text>
<text x="326.8" y="178.9">VCC-FLOW2</text>
<text x="112.5" y="183.9">GND-PH</text>
<text x="326.8" y="183.9">GND-FLOW2</text>
<text x="53.1" y="186.5" transform="rotate(-90 53.1 186.5)">GND3.3V</text>
<text x="55.8" y="188.8">SDA</text>
<text x="112.5" y="188.8">SDA-PH</text>
<text x="178.8" y="191.5" transform="rotate(-90 178.8 191.5)">GND</text>
<text x="262.5" y="186.5" transform="rotate(-90 262.5 186.5)">GND3.3V</text>
<text x="265.2" y="188.8">SDA</text>
<text x="326.8" y="188.8">SDA-FLOW2</text>
<text x="55.8" y="193.7">SCL</text>
<text x="112.5" y="193.7">SCL-PH</text>
<text x="265.2" y="193.7">SCL</text>
<text x="326.8" y="193.7">SCL-FLOW2</text>
<text x="55.8" y="198.6">DISABLE-PH</text>
<text x="112.5" y="198.6">PRB-PH</text>
<text x="112.5" y="203.6">PGND-PH</text>
<text x="265.2" y="198.6">DISABLE-FLOW2</text>
<text x="326.8" y="203.6">PGND-FLOW2</text>
<text x="326.8" y="198.6">PRB-FLOW2</text>
<text x="297.1" y="209.4">X11-1</text>
<text x="300.9" y="205.9">SMKDSP_1,5/3</text>
<text x="78" y="215.9">PGND-PH</text>
<text x="297.1" y="214.3">X11-2</text>
<text x="297.1" y="219.2">X11-3</text>
</g>
<g font-size="2.1">
<text x="163.3" y="30.8">3</text>
<text x="163.3" y="35.7">1</text>
<text x="169" y="31.9">VIN</text>
<text x="183.3" y="31.9">VOUT</text>
<text x="193.6" y="30.8">2</text>
<text x="242.1" y="30.8">3</text>
<text x="242.1" y="35.7">1</text>
<text x="247.8" y="31.9">VIN</text>
<text x="262.1" y="31.9">VOUT</text>
<text x="272.4" y="30.8">2</text>
<text x="169" y="36.8">ADJ/GND</text>
<text x="247.8" y="36.8">ADJ/GND</text>
<text x="77.8" y="53">2</text>
<text x="77.8" y="55.4">1</text>
<text x="353.7" y="59">VIN</text>
<text x="353.7" y="63.9">3VO</text>
<text x="77.8" y="70.2">1</text>
<text x="77.8" y="67.7">2</text>
<text x="353.7" y="68.8">GND</text>
<text x="353.7" y="73.7">SCK</text>
<text x="353.7" y="78.7">SDO</text>
<text x="353.7" y="83.6">SDI</text>
<text x="353.7" y="88.6">CS</text>
<text x="76.2" y="118.1">VCC</text>
<text x="85.9" y="118.1">VCC-ISO</text>
<text x="134.5" y="118.1">VCC</text>
<text x="76.2" y="123">GND</text>
<text x="85.7" y="123">GND-ISO</text>
<text x="134.5" y="123">GND</text>
<text x="290.5" y="120.6">VCC</text>
<text x="290.5" y="125.5">GND</text>
<text x="300" y="125.5">GND-ISO</text>
<text x="300.2" y="120.6">VCC-ISO</text>
<text x="348.8" y="120.6">VCC</text>
<text x="348.8" y="125.5">GND</text>
<text x="76.2" y="127.9">SDA</text>
<text x="86" y="128">SDA-ISO</text>
<text x="134.5" y="127.9">TX/SDA</text>
<text x="290.5" y="130.4">SDA</text>
<text x="300.3" y="130.4">SDA-ISO</text>
<text x="348.8" y="130.4">TX/SDA</text>
<text x="76.2" y="132.9">SCL</text>
<text x="76.2" y="137.8">DISABLE</text>
<text x="86.3" y="132.9">SCL-ISO</text>
<text x="134.5" y="132.9">RX/SCL</text>
<text x="134.5" y="137.8">PRB</text>
<text x="194.8" y="136.7">4</text>
<text x="194.8" y="134.2">2</text>
<text x="198.5" y="137.8">5V</text>
<text x="198.5" y="135.3">5V</text>
<text x="214.3" y="135.3">SDA</text>
<text x="214.6" y="137.8">SCL</text>
<text x="221.2" y="134.2">3</text>
<text x="221.2" y="136.7">5</text>
<text x="290.5" y="135.3">SCL</text>
<text x="300.6" y="135.3">SCL-ISO</text>
<text x="348.8" y="135.3">RX/SCL</text>
<text x="134.5" y="142.7">SHIELD</text>
<text x="193.6" y="141.6">17</text>
<text x="194.8" y="139.2">1</text>
<text x="198.5" y="140.3">3.3V</text>
<text x="198.5" y="142.7">3.3V</text>
<text x="214.4" y="142.7">TXO</text>
<text x="221.2" y="141.6">8</text>
<text x="290.5" y="140.3">DISABLE</text>
<text x="348.8" y="140.3">PRB</text>
<text x="193.6" y="146.6">29</text>
<text x="193.6" y="149.1">31</text>
<text x="198.5" y="147.7">GP5</text>
<text x="215.2" y="145.2">RXI</text>
<text x="221.2" y="149.1">23</text>
<text x="221.2" y="144.1">10</text>
<text x="348.8" y="145.2">PGND</text>
<text x="193.6" y="151.5">32</text>
<text x="193.6" y="154">33</text>
<text x="198.5" y="150.1">GP6</text>
<text x="198.5" y="152.6">GP12</text>
<text x="198.5" y="155.1">GP13</text>
<text x="213.2" y="150.1">SCLK</text>
<text x="213.3" y="155.1">MOSI</text>
<text x="213.3" y="152.6">MISO</text>
<text x="221.2" y="154">19</text>
<text x="221.2" y="151.5">21</text>
<text x="100.9" y="158.2" transform="rotate(-90 100.9 158.2)">ANT</text>
<text x="193.6" y="158.9">35</text>
<text x="193.6" y="156.4">36</text>
<text x="193.6" y="161.4">38</text>
<text x="198.5" y="160">GP19</text>
<text x="198.5" y="157.5">GP16</text>
<text x="214.6" y="160">CE1</text>
<text x="214.6" y="157.5">CE0</text>
<text x="221.2" y="158.9">26</text>
<text x="221.2" y="156.4">24</text>
<text x="193.6" y="166.3">37</text>
<text x="193.6" y="163.8">40</text>
<text x="198.5" y="167.3">GP26</text>
<text x="198.5" y="162.4">GP20</text>
<text x="198.5" y="164.9">GP21</text>
<text x="213.3" y="167.4">GP17</text>
<text x="214.5" y="164.9">GP4</text>
<text x="221.2" y="163.8">7</text>
<text x="221.2" y="166.3">11</text>
<text x="194.8" y="173.7">9</text>
<text x="194.8" y="171.2">6</text>
<text x="198.5" y="172.3">GND</text>
<text x="212.2" y="169.8">GP18#</text>
<text x="213.3" y="172.3">GP22</text>
<text x="221.2" y="171.2">15</text>
<text x="221.2" y="173.7">16</text>
<text x="221.2" y="168.7">12</text>
<text x="76.2" y="179.7">VCC</text>
<text x="85.9" y="179.7">VCC-ISO</text>
<text x="134.5" y="179.7">VCC</text>
<text x="193.6" y="178.6">20</text>
<text x="193.6" y="176.2">14</text>
<text x="198.5" y="174.8">GND</text>
<text x="198.5" y="179.7">GND</text>
<text x="198.5" y="177.2">GND</text>
<text x="213.3" y="179.7">GP25</text>
<text x="213.3" y="177.2">GP24</text>
<text x="213.3" y="174.8">GP23</text>
<text x="221.2" y="178.6">22</text>
<text x="221.2" y="176.2">18</text>
<text x="290.5" y="179.7">VCC</text>
<text x="300.2" y="179.7">VCC-ISO</text>
<text x="348.8" y="179.7">VCC</text>
<text x="76.2" y="184.6">GND</text>
<text x="85.7" y="184.6">GND-ISO</text>
<text x="134.5" y="184.6">GND</text>
<text x="193.6" y="181.1">25</text>
<text x="193.6" y="183.5">30</text>
<text x="193.6" y="186">34</text>
<text x="198.5" y="182.2">GND</text>
<text x="198.5" y="184.6">GND</text>
<text x="213.3" y="182.2">GP27</text>
<text x="221.2" y="181.1">13</text>
<text x="221.2" y="186">27</text>
<text x="290.5" y="184.6">GND</text>
<text x="300" y="184.6">GND-ISO</text>
<text x="348.8" y="184.6">GND</text>
<text x="76.2" y="189.5">SDA</text>
<text x="86" y="189.5">SDA-ISO</text>
<text x="134.5" y="189.5">TX/SDA</text>
<text x="193.6" y="188.5">39</text>
<text x="198.5" y="187.1">GND</text>
<text x="198.5" y="189.5">GND</text>
<text x="212.5" y="187.1">ID_SD</text>
<text x="212.5" y="189.5">ID_SC</text>
<text x="221.2" y="188.5">28</text>
<text x="290.5" y="189.5">SDA</text>
<text x="300.3" y="189.5">SDA-ISO</text>
<text x="348.8" y="189.5">TX/SDA</text>
<text x="76.2" y="194.5">SCL</text>
<text x="86.3" y="194.5">SCL-ISO</text>
<text x="134.5" y="194.5">RX/SCL</text>
<text x="290.5" y="194.5">SCL</text>
<text x="300.6" y="194.5">SCL-ISO</text>
<text x="348.8" y="194.5">RX/SCL</text>
<text x="76.2" y="199.4">DISABLE</text>
<text x="134.5" y="199.4">PRB</text>
<text x="290.5" y="199.4">DISABLE</text>
<text x="348.8" y="199.4">PRB</text>
<text x="134.5" y="204.3">SHIELD</text>
<text x="348.8" y="204.3">PGND</text>
<text x="100.9" y="219.8" transform="rotate(-90 100.9 219.8)">ANT</text>
</g>
<g font-size="1.7">
<text x="362.5" y="85.2" transform="rotate(-90 362.5 85.2)">PRESSURE/TEMP/HUMIDITY</text>
<text x="148.5" y="141.2" transform="rotate(-90 148.5 141.2)">CONDUCTIVITY CIRCUIT</text>
<text x="362.5" y="138.8" transform="rotate(-90 362.5 138.8)">FLOW METER</text>
<text x="102.6" y="151.8">X9</text>
<text x="362.5" y="197.9" transform="rotate(-90 362.5 197.9)">FLOW METER</text>
<text x="100.2" y="225.7">X10</text>
</g>
</svg>
